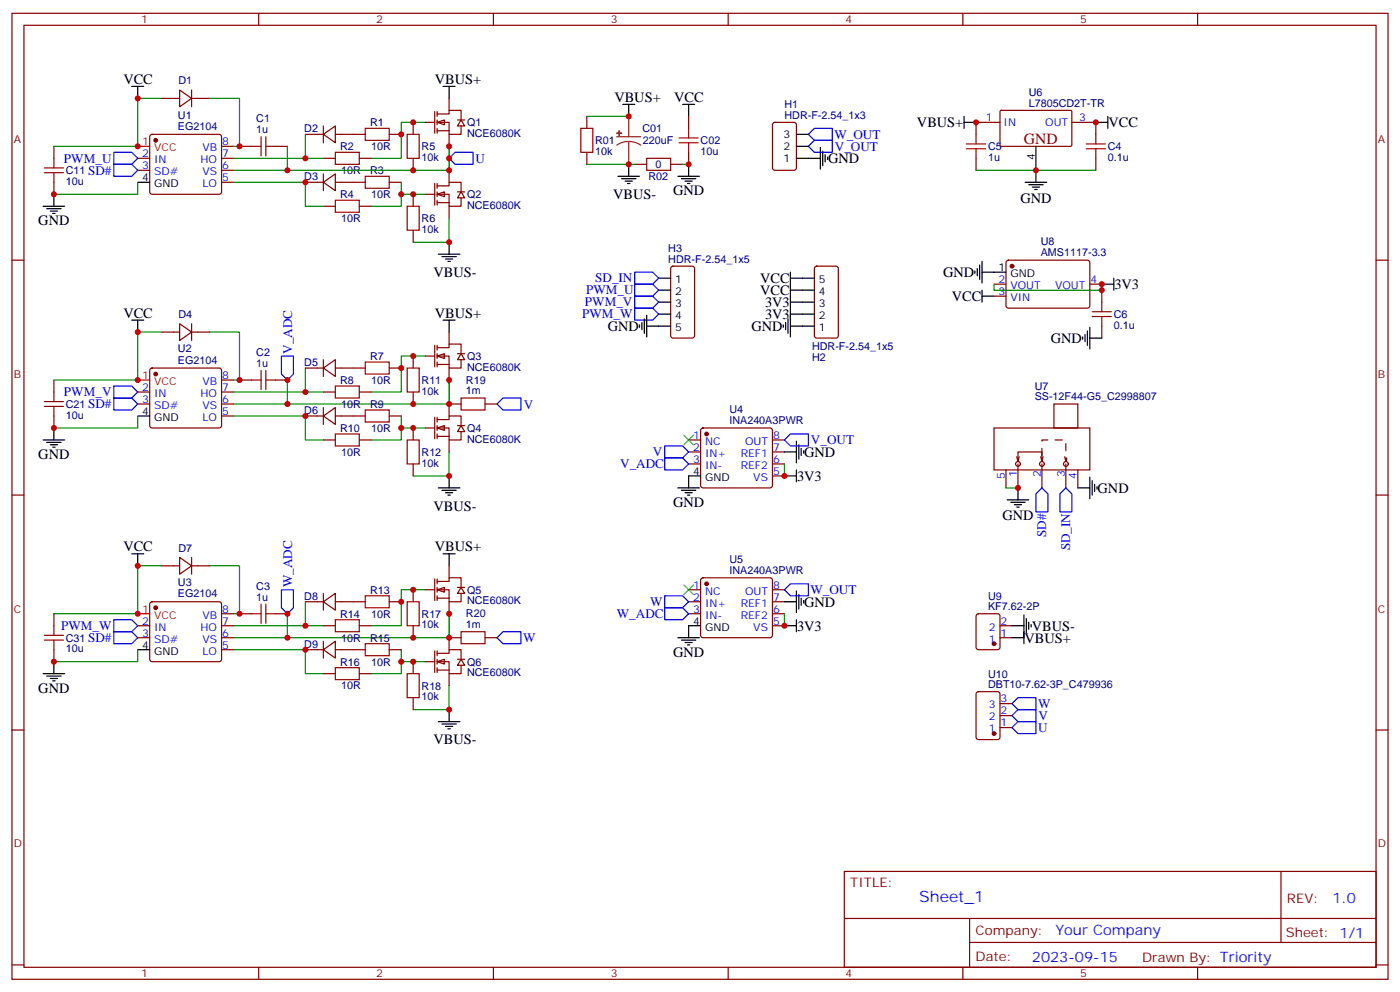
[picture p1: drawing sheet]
<svg xmlns="http://www.w3.org/2000/svg" width="412mm" height="292mm" viewBox="0 0 412 292" stroke-linecap="round" stroke-linejoin="round" font-family="sans-serif">
<g fill="none" stroke="#870000" stroke-width=".35">
<path d="M3.5 3.9h405.4v284.4h-405.4zM7.1 7.4h398.2v277.3h-398.2zM76.2 3.9v3.5M145.3 3.9v3.5M214.5 3.9v3.5M283.6 3.9v3.5M352.8 3.9v3.5M44.3 39.8l.5-.3h19.8l.5 .3 .2 .5v16.2l-.3 .5-.4 .2h-19.8l-.5-.2-.2-.5v-16.2zM47.6 29h5.3M52.9 26.5l3.5 2.5-3.5 2.4zM56.4 29h5.3M56.4 26.5v4.9"/>
<path d="M90 39.5h5.2M95.2 39.5l3.6-2.4v4.9zM95.2 37.1v4.9M98.8 39.5h8.8M114.7 39.5h3.5M40.6 46.6h3.5M40.6 50.1h3.5M65.3 46.6h3.5M65.3 50.1h3.5M65.3 53.7h3.5M65.3 43.1h3.5M70.6 43.1h3.5"/>
<path d="M81.1 43.1h3.6M90 53.7h5.2M95.2 53.7l3.6-2.5v4.9zM95.2 46.6h3.6M95.2 51.2v4.9M98.8 53.7h8.8M105.8 46.6h3.6M114.7 53.7h3.5M3.5 76.6h3.6M95.2 60.7h3.6M105.8 60.7h3.6M405.3 76.6h3.6"/>
<path d="M3.5 145.7h3.6M405.3 145.7h3.6M3.5 214.9h3.6M405.3 214.9h3.6M248.7 256.5h156.6v28.2h-156.6zM377.3 256.5v20.9M248.7 270.4h156.5M285.6 277.4h119.6M285.6 270.4v14.1M3.5 284h3.6M76.2 284.7v3.6M145.3 284.7v3.6"/>
<path d="M214.5 284.7v3.6M283.6 284.7v3.6M352.8 284.7v3.6M405.3 284h3.6"/>
</g>
<circle cx="45.9" cy="41.3" r=".53" fill="#870000" stroke="#870000" stroke-width=".35"/>
<path d="M40.6 43.1h3.5" fill="none" stroke="#f00" stroke-width=".35"/>
<path d="M38.8 25.4h3.5M40.6 25.4v3.6M15.9 57.2v3.5M40.6 53.7h3.5M12.7 60.7h6.3M13.8 61.4h4.2M14.8 62.1h2.1M15.5 62.8h.7" fill="none" stroke="#000" stroke-width=".35"/>
<path d="M33.5 48.4h5.3l1.8 1.7-1.8 1.8h-5.3zM33.5 44.8h5.3l1.8 1.8-1.8 1.8h-5.3z" fill="none" stroke="#00f" stroke-width=".35"/>
<path d="M47.6 29h-7v14.1h-24.7M61.7 29h8.9v14.1h-1.8M90 39.5v7.1h5.2M121.7 36h-3.5v10.6h-8.8M68.8 53.7h21.2v7h5.2M68.8 46.6h21.2M84.7 43.1v7h-15.9M118.2 53.7v7h-8.8" fill="none" stroke="#008700" stroke-width=".35"/>
<path d="M107.6 37.8h7.1v3.5h-7.1zM74.1 43.1h2.8M76.9 40.3v5.6M78.3 40.3v5.6M78.3 43.1h2.8M98.8 44.8h7v3.6h-7zM98.8 58.9h7v3.6h-7zM107.6 51.9h7.1v3.5h-7.1z" fill="none" stroke="#a10000" stroke-width=".35"/>
<path d="M128.8 36l2.1-.7v1.4z" fill="#fff" stroke="#870000" stroke-width=".35"/>
<g fill="none" stroke="#870000" stroke-width=".35">
<path d="M121.7 36v3.5M125.2 36h2.9M128.1 32.8v6.4M128.8 33.5h3.5v-1h3.5v2.8M128.8 36h3.5v3.5h3.5v-2.4M128.8 38.5h3.5M128.8 32.8v1.5M128.8 35.3v1.4M128.8 37.8v1.4M132.3 29v3.5M132.3 39.5v3.6M134.8 35.3h2.1"/>
<path d="M135.8 35.3l1.1 1.8h-2.1zM121.7 46.6v3.5"/>
</g>
<path d="M121.7 36h3.5M84.7 50.1h47.6v-7v7" fill="none" stroke="#008700" stroke-width=".35"/>
<path d="M130.5 25.4h3.6M132.3 25.4v3.6" fill="none" stroke="#000" stroke-width=".35"/>
<path d="M119.9 39.5h3.6v7.1h-3.6z" fill="none" stroke="#a10000" stroke-width=".35"/>
<path d="M128.8 57.2l2.1-.7v1.4z" fill="#fff" stroke="#870000" stroke-width=".35"/>
<g fill="none" stroke="#870000" stroke-width=".35">
<path d="M172.9 34.3v3.5M202.8 34.3v3.5M121.7 57.2v3.5M125.2 57.2h2.9M128.1 54v6.4M128.8 54.7h3.5v-1h3.5v2.8M128.8 57.2h3.5v3.5h3.5v-2.5M128.8 59.7h3.5M128.8 54v1.4M128.8 56.5v1.4M128.8 58.9v1.5M132.3 50.1v3.6"/>
<path d="M134.8 56.5h2.1M135.8 56.5l1.1 1.7h-2.1zM172.9 44.8v3.6M202.8 44.8v3.6M121.7 67.8v3.5M132.3 60.7v3.5M121.7 126v3.5M121.7 136.6v3.5"/>
</g>
<g fill="none" stroke="#000" stroke-width=".35">
<path d="M183.4 30.7h3.6M185.2 30.7v3.6M201.1 30.7h3.5M202.8 30.7v3.6M182 51.9h6.4M183.1 52.6h4.2M184.1 53.3h2.2M184.9 54h.7M185.2 48.4v3.5M199.7 51.9h6.3M200.7 52.6h4.3M201.8 53.3h2.1"/>
<path d="M202.5 54h.7M202.8 48.4v3.5M129.1 74.8h6.4M130.2 75.5h4.2M131.2 76.2h2.1M131.9 76.9h.7M132.3 71.3v3.5M129.1 143.6h6.4M130.2 144.3h4.2M131.2 145h2.1M131.9 145.7h.7M132.3 140.1v3.5"/>
</g>
<path d="M171.1 37.8h3.5v7h-3.5zM202.8 37.8v2.8M200 42h5.7M200 40.6h5.7M202.8 42v2.8M119.9 60.7h3.6v7.1h-3.6zM119.9 129.5h3.6v7.1h-3.6z" fill="none" stroke="#a10000" stroke-width=".35"/>
<path d="M172.9 34.3h12.3M118.2 57.2h7M172.9 48.4h12.3M132.3 64.2v7.1h-10.6M118.2 126h7M132.3 133v7.1h-10.6" fill="none" stroke="#008700" stroke-width=".35"/>
<path d="M132.3 46.6l1.8-1.8h5.2v3.6h-5.2zM146.4 118.9l1.8-1.7h5.3v3.5h-5.3z" fill="none" stroke="#00f" stroke-width=".35"/>
<path d="M185.2 34.3v6M181.7 40.3h7M185.2 41.7l1.9 .2 1.6 .8M185.2 41.7l-1.8 .2-1.7 .8M185.2 41.7v6.7" fill="none" stroke="#8c2424" stroke-width=".35"/>
<g fill="#8c2424" stroke="#8c2424" stroke-width=".35">
<path d="M181.7 39.2h1.4z"/>
<path d="M182.4 38.5v1.4z"/>
</g>
<path d="M128.8 126l2.1-.7v1.4z" fill="#fff" stroke="#870000" stroke-width=".35"/>
<g fill="none" stroke="#870000" stroke-width=".35">
<path d="M121.7 104.8v3.5M121.7 115.4v3.5M132.3 118.9v3.5M125.2 126h2.9M128.1 122.8v6.4M128.8 123.5h3.5v-1.1h3.5v2.9M128.8 126h3.5v3.5h3.5v-2.5M128.8 128.4h3.5M128.8 122.8v1.4M128.8 125.3v1.4M128.8 127.7v1.5M132.3 129.5v3.5"/>
<path d="M134.8 125.3h2.1M135.8 125.3l1.1 1.7h-2.1z"/>
</g>
<path d="M84.7 118.9h47.6v-7v7M121.7 104.8h3.5" fill="none" stroke="#008700" stroke-width=".35"/>
<path d="M119.9 108.3h3.6v7.1h-3.6z" fill="none" stroke="#a10000" stroke-width=".35"/>
<path d="M130.5 94.2h3.6M132.3 94.2v3.6" fill="none" stroke="#000" stroke-width=".35"/>
<path d="M128.8 104.8l2.1-.7v1.4z" fill="#fff" stroke="#870000" stroke-width=".35"/>
<g fill="none" stroke="#870000" stroke-width=".35">
<path d="M47.6 97.8h5.3M52.9 95.3l3.5 2.5-3.5 2.4zM56.4 97.8h5.3M56.4 95.3v4.9M132.3 97.8v3.5M40.6 115.4h3.5M40.6 118.9h3.5M44.3 108.5l.5-.2h19.8l.5 .2 .2 .5v16.3l-.3 .5-.4 .2h-19.8l-.5-.3-.2-.4v-16.3zM65.3 115.4h3.5M65.3 111.9h3.5M65.3 118.9h3.5M70.6 111.9h3.5"/>
<path d="M81.1 111.9h3.6M90 108.3h5.2M95.2 108.3l3.6-2.4v4.9zM95.2 105.9v4.9M95.2 120v4.9M95.2 115.4h3.6M98.8 108.3h8.8M105.8 115.4h3.6M114.7 108.3h3.5M125.2 104.8h2.9M128.1 101.6v6.4M128.8 102.3h3.5v-1h3.5v2.8"/>
<path d="M128.8 104.8h3.5v3.5h3.5v-2.4M128.8 107.3h3.5M128.8 101.6v1.4M128.8 104.1v1.4M128.8 106.6v1.4M132.3 108.3v3.6M134.8 104.1h2.1M135.8 104.1l1.1 1.8h-2.1zM65.3 122.4h3.5M90 122.4h5.2M95.2 122.4l3.6-2.4v4.9zM95.2 129.5h3.6"/>
<path d="M98.8 122.4h8.8M105.8 129.5h3.6M114.7 122.4h3.5M121.7 194.8v3.5M121.7 205.4v3.5"/>
</g>
<path d="M47.6 97.8h-7v14.1h-24.7M61.7 97.8h8.9v14.1h-1.8M68.8 115.4h21.2M84.7 111.9v7h-15.9M90 108.3v7.1h5.2M121.7 104.8h-3.5v10.6h-8.8M68.8 122.4h21.2v7.1h5.2M118.2 122.4v7.1h-8.8M118.2 194.8h7M132.3 201.8v7.1h-10.6" fill="none" stroke="#008700" stroke-width=".35"/>
<path d="M74.1 111.9h2.8M76.9 109v5.7M78.3 109v5.7M78.3 111.9h2.8M98.8 113.6h7v3.6h-7zM107.6 106.6h7.1v3.5h-7.1zM98.8 127.7h7v3.6h-7zM107.6 120.7h7.1v3.5h-7.1zM119.9 198.3h3.6v7.1h-3.6z" fill="none" stroke="#a10000" stroke-width=".35"/>
<path d="M33.5 113.6h5.3l1.8 1.8-1.8 1.8h-5.3zM33.5 117.2h5.3l1.8 1.7-1.8 1.8h-5.3zM146.4 187.7l1.8-1.8h5.3v3.6h-5.3z" fill="none" stroke="#00f" stroke-width=".35"/>
<g fill="none" stroke="#000" stroke-width=".35">
<path d="M38.8 94.2h3.5M40.6 94.2v3.6M12.7 129.5h6.3M13.8 130.2h4.2M14.8 130.9h2.1M15.5 131.6h.7M15.9 126v3.5M40.6 122.4h3.5M129.1 212.4h6.4M130.2 213.1h4.2M131.2 213.8h2.1M131.9 214.5h.7"/>
<path d="M132.3 208.9v3.5"/>
</g>
<circle cx="45.9" cy="110.1" r=".53" fill="#870000" stroke="#870000" stroke-width=".35"/>
<path d="M40.6 111.9h3.5" fill="none" stroke="#f00" stroke-width=".35"/>
<path d="M128.8 194.8l2.1-.7v1.4z" fill="#fff" stroke="#870000" stroke-width=".35"/>
<g fill="none" stroke="#870000" stroke-width=".35">
<path d="M121.7 173.6v3.5M121.7 184.2v3.5M125.2 194.8h2.9M128.1 191.6v6.3M128.8 192.3h3.5v-1.1h3.5v2.9M128.8 194.8h3.5v3.5h3.5v-2.5M128.8 197.2h3.5M128.8 191.6v1.4M128.8 194.1v1.4M128.8 196.5v1.4M132.3 187.7v3.5M132.3 198.3v3.5"/>
<path d="M134.8 194.1h2.1M135.8 194.1l1.1 1.7h-2.1z"/>
</g>
<path d="M121.7 173.6h3.5M84.7 187.7h47.6v-7v7" fill="none" stroke="#008700" stroke-width=".35"/>
<path d="M119.9 177.1h3.6v7.1h-3.6z" fill="none" stroke="#a10000" stroke-width=".35"/>
<path d="M130.5 163h3.6M132.3 163v3.5" fill="none" stroke="#000" stroke-width=".35"/>
<path d="M128.8 173.6l2.1-.7v1.4z" fill="#fff" stroke="#870000" stroke-width=".35"/>
<g fill="none" stroke="#870000" stroke-width=".35">
<path d="M227.8 36.2l.4-.2h5.7l.6 .4 .1 13-.5 .7h-5.9l-.6-.4-.1-13zM294.6 36h-7.1v3.5M294.6 32.7l.3-.2h20.7l.1 .3v10.1l-.3 .2-20.7-.1-.1-.3zM315.7 36h7.1v3.5M15.9 43.1v3.5M15.9 53.7v3.5M187 48.4h3.5M197.6 48.4h3.5M287.5 46.6v3.5M322.8 46.6v3.5M197.8 78.6l.5-.2h5.6l.7 .4v20l-.5 .7h-5.8l-.7-.4v-20zM240.1 78.6l.5-.2h5.6l.7 .4v20l-.4 .7h-5.9l-.7-.4v-20z"/>
<path d="M296.6 76.8l.4-.2h23.6l.4 .7v13l-.7 .4-23.5-.1-.5-.6v-12.7zM292.8 83.6h3.5M292.8 87.2h3.5M321 83.6h3.6M324.6 85.4v3.5M324.6 96v3.5M15.9 111.9v3.5M132.3 118.9h3.5M142.9 118.9h3.5M310.4 118.9h7.1v7.1h-7.1zM15.9 122.4v3.6M202.8 129.5h3.6"/>
<path d="M202.8 133h3.6M202.8 136.6h3.6M206.6 126.2l.5-.2h19.7l.5 .2 .2 .5v16.2l-.2 .5-.5 .2h-19.7l-.5-.2-.2-.5v-16.2zM227.5 129.5h3.6M227.5 133h3.6M227.5 136.6h3.6M292.8 126h28.2v12.3h-28.2zM296.3 138.3v5.3M299.5 134.4l.4 1.5M299.9 135.9v-2.9h7v2.9M299.9 136.6v7M300.2 134.4l-.3 1.5"/>
<path d="M306.6 134.4l.3 1.5M306.9 136.6v7M307.3 134.4l-.4 1.5M313.6 134.4l.4 1.5M314 136.6v7M317.5 138.3v5.3M227.5 140.1h3.6M44.3 177.3l.5-.2h19.8l.5 .2 .2 .5v16.3l-.3 .5-.4 .2h-19.8l-.5-.3-.2-.4v-16.3zM47.6 166.5h5.3M52.9 164.1l3.5 2.4-3.5 2.5zM56.4 166.5h5.3M56.4 164.1v4.9"/>
<path d="M90 177.1h5.2M95.2 177.1l3.6-2.4v4.9zM95.2 174.7v4.9M98.8 177.1h8.8M114.7 177.1h3.5M125.2 173.6h2.9M128.1 170.4v6.4M128.8 171.1h3.5v-1h3.5v2.8M128.8 173.6h3.5v3.5h3.5v-2.4M128.8 176.1h3.5M128.8 170.4v1.4M128.8 172.9v1.4"/>
<path d="M128.8 175.4v1.4M132.3 166.5v3.6M132.3 177.1v3.6M134.8 172.9h2.1M135.8 172.9l1.1 1.8h-2.1zM202.8 173.6h3.6M202.8 177.1h3.6M206.6 170.3l.5-.2h19.7l.5 .2 .2 .5v16.2l-.2 .5-.5 .2h-19.7l-.5-.2-.2-.5v-16.2zM227.5 173.6h3.6M227.5 177.1h3.6M15.9 180.7v3.5M15.9 191.2v3.6"/>
<path d="M40.6 184.2h3.5M40.6 187.7h3.5M65.3 191.2h3.5M65.3 184.2h3.5M65.3 180.7h3.5M65.3 187.7h3.5M70.6 180.7h3.5M81.1 180.7h3.6M90 191.2h5.2M95.2 191.2l3.6-2.4v4.9zM95.2 198.3h3.6M95.2 188.8v4.9"/>
<path d="M95.2 184.2h3.6M98.8 191.2h8.8M105.8 198.3h3.6M105.8 184.2h3.6M114.7 191.2h3.5M132.3 187.7h3.5M142.9 187.7h3.5M202.8 180.7h3.6M227.5 184.2h3.6M227.5 180.7h3.6M287.7 180.9l.5-.2h5.7l.6 .4 .1 9.4-.5 .7h-5.9l-.6-.4-.1-9.4zM294.6 184.2h3.5"/>
<path d="M294.6 187.7h3.5M287.7 203.8l.5-.2h5.7l.6 .4 .1 13-.5 .6-5.9 .1-.6-.5-.1-12.9zM294.6 214.2h3.5M294.6 210.6h3.5M294.6 207.1h3.5"/>
<circle cx="299.9" cy="136.6" r=".71"/>
<circle cx="306.9" cy="136.6" r=".71"/>
<circle cx="314" cy="136.6" r=".71"/>
</g>
<g fill="none" stroke="#008700" stroke-width=".35">
<path d="M40.6 53.7v3.5h-24.7M185.2 48.4h1.8M201.1 48.4h1.7M287.5 50.1h35.3M292.8 83.6v1.8h31.8v-1.8M40.6 122.4v3.6h-24.7M231.1 136.6v3.5M296.3 143.6h3.6M47.6 166.5h-7v14.2h-24.7M61.7 166.5h8.9v14.2h-1.8M90 177.1v7.1h5.2M121.7 173.6h-3.5v10.6h-8.8"/>
<path d="M40.6 191.2v3.6h-24.7M68.8 191.2h21.2v7.1h5.2M68.8 184.2h21.2M84.7 180.7v7h-15.9M118.2 191.2v7.1h-8.8M231.1 180.7v3.5"/>
</g>
<g fill="none" stroke="#a10000" stroke-width=".35">
<path d="M287.5 39.5v2.9M322.8 39.5v2.9M13.1 50.8h5.6M13.1 49.4h5.6M15.9 46.6v2.8M15.9 50.8v2.9M190.5 46.6h7.1v3.5h-7.1zM284.7 43.8h5.6M284.7 42.4h5.6M287.5 43.8v2.8M320 43.8h5.6M320 42.4h5.6"/>
<path d="M322.8 43.8v2.8M321.7 93.2h5.7M321.7 91.8h5.7M324.6 88.9v2.9M324.6 93.2v2.8M13.1 119.6h5.6M13.1 118.2h5.6M15.9 115.4v2.8M15.9 119.6v2.8M135.8 117.2h7.1v3.5h-7.1zM76.9 177.8v5.7M78.3 177.8v5.7"/>
<path d="M107.6 175.4h7.1v3.5h-7.1zM13.1 188.4h5.6M13.1 187h5.6M15.9 184.2v2.8M15.9 188.4v2.8M74.1 180.7h2.8M78.3 180.7h2.8M98.8 196.5h7v3.6h-7zM98.8 182.4h7v3.5h-7zM107.6 189.5h7.1v3.5h-7.1zM135.8 185.9h7.1v3.6h-7.1z"/>
</g>
<g fill="none" stroke="#00f" stroke-width=".35">
<path d="M238.1 39.5l1.8-1.7h5.3v3.5h-5.3zM238.1 43.1l1.8-1.8h5.3v3.5h-5.3zM187 87.2h5.3l1.7 1.7-1.7 1.8h-5.3zM187 83.6h5.3l1.7 1.8-1.7 1.8h-5.3zM187 90.7h5.3l1.7 1.8-1.7 1.7h-5.3zM187 80.1h5.3l1.7 1.8-1.7 1.7h-5.3zM82.9 104.8h3.5v5.3l-1.7 1.8-1.8-1.8zM195.8 134.8h5.3l1.7 1.8-1.7 1.7h-5.3zM195.8 131.3h5.3l1.7 1.7-1.7 1.8h-5.3zM231.1 129.5l1.7-1.8h5.3v3.6h-5.3zM306.9 143.6l1.8 1.8v5.3h-3.5v-5.3zM314 143.6l1.7 1.8v5.3h-3.5v-5.3z"/>
<path d="M82.9 173.6h3.5v5.3l-1.7 1.8-1.8-1.8zM195.8 178.9h5.3l1.7 1.8-1.7 1.7h-5.3zM195.8 175.4h5.3l1.7 1.7-1.7 1.8h-5.3zM231.1 173.6l1.7-1.8h5.3v3.6h-5.3zM33.5 182.4h5.3l1.8 1.8-1.8 1.7h-5.3zM33.5 185.9h5.3l1.8 1.8-1.8 1.8h-5.3zM298.1 214.2l1.8-1.8h5.3v3.5h-5.3zM298.1 210.6l1.8-1.7h5.3v3.5h-5.3zM298.1 207.1l1.8-1.7h5.3v3.5h-5.3z"/>
</g>
<g fill="none" stroke="#000" stroke-width=".35">
<path d="M234.6 39.5h3.5M284 36h3.5M284 34.3v3.5M322.8 36h3.5M326.3 34.3v3.5M234.6 46.6h7.1M234.6 43.1h3.5M241.7 43.4v6.4M242.4 44.5v4.2M243.1 45.5v2.2M243.8 46.2v.8M302 53.7h6.3"/>
<path d="M303 54.4h4.3M304.1 55.1h2.1M304.8 55.8h.7M305.2 43.1v10.6M287.2 79.8v.7M287.9 79.1v2.1M288.6 78v4.2M289.3 76.9v6.4M188.4 95.6v.7M189.1 94.9v2.1M189.8 93.9v4.2M190.5 96h7.1"/>
<path d="M190.5 92.8v6.4M194 81.9h3.6M194 85.4h3.6M194 88.9h3.6M194 92.5h3.6M230.7 95.6v.7M231.4 94.9v2.1M232.1 93.9v4.2M232.8 96h7.1M232.8 80.1v19.1M232.8 81.9h7.1M232.8 85.4h7.1"/>
<path d="M232.8 88.9h7.1M232.8 92.5h7.1M289.3 80.1h7M289.3 85.4v3.5M289.3 87.2h3.5M318.9 99.2v.7M319.6 98.5v2.1M320.3 97.4v4.2M321 99.5h3.6M321 96.3v6.4M324.6 83.6h3.5M328.1 81.9v3.5"/>
<path d="M231.1 133h3.5M234.6 129.9v6.3M234.6 138.3v3.6M235.3 130.9v4.2M236 132v2.1M236.7 132.7v.7M199.7 143.6h6.3M200.7 144.3h4.3M201.8 145h2.1M202.5 145.7h.7M206.4 140.1h-3.6v3.5M231.1 140.1h3.5"/>
<path d="M296.7 147.1h6.3M297.7 147.8h4.3M298.8 148.6h2.1M299.5 149.3h.7M299.9 143.6v3.5M317.5 143.6h3.5M321 140.4v6.4M321.7 141.5v4.2M322.4 142.6v2.1M323.1 143.3v.7M38.8 163h3.5M40.6 163v3.5"/>
<path d="M231.1 177.1h3.5M234.6 174v6.3M235.3 175v4.2M236 176.1v2.1M236.7 176.8v.7M12.7 198.3h6.3M13.8 199h4.2M14.8 199.7h2.1M15.9 194.8v3.5M40.6 191.2h3.5M199.7 187.7h6.3M200.7 188.4h4.3"/>
<path d="M201.8 189.1h2.1M202.5 189.8h.7M206.4 184.2h-3.6v3.5M231.1 184.2h3.5M234.6 182.4v3.5M298.1 184.2h3.5M298.1 187.7h3.5M301.6 181v8.5M302.3 182.1v4.2M303 183.1v2.1M303.7 183.8v.7M15.5 200.4h.7"/>
</g>
<g fill="#870000" stroke="#870000" stroke-width=".35">
<circle cx="45.9" cy="178.9" r=".53"/>
<circle cx="208.1" cy="127.7" r=".53"/>
<circle cx="208.1" cy="171.8" r=".53"/>
<circle cx="298.1" cy="78.4" r=".53"/>
<circle cx="292.8" cy="189.5" r=".53"/>
<circle cx="292.8" cy="215.9" r=".53"/>
</g>
<path d="M40.6 180.7h3.5" fill="none" stroke="#f00" stroke-width=".35"/>
<path d="M201.4 128.1l2.9 2.8M204.3 128.1l-2.9 2.8M201.4 172.2l2.9 2.8M204.3 172.2l-2.9 2.8" fill="none" stroke="#3c3" stroke-width=".35"/>
<path d="M306.9 134.1v-4.6h7.1v6.4l.3-1.5" fill="none" stroke="#870000" stroke-width=".35" stroke-dasharray="2.1 2.1"/>
<g fill="#c00">
<circle cx="40.6" cy="29" r=".88"/>
<circle cx="70.6" cy="43.1" r=".88"/>
<circle cx="90" cy="46.6" r=".88"/>
<circle cx="90" cy="53.7" r=".88"/>
<circle cx="84.7" cy="50.1" r=".88"/>
<circle cx="132.3" cy="50.1" r=".88"/>
<circle cx="121.7" cy="50.1" r=".88"/>
<circle cx="132.3" cy="43.1" r=".88"/>
<circle cx="121.7" cy="36" r=".88"/>
<circle cx="118.2" cy="39.5" r=".88"/>
<circle cx="118.2" cy="57.2" r=".88"/>
<circle cx="121.7" cy="57.2" r=".88"/>
<circle cx="132.3" cy="46.6" r=".88"/>
<circle cx="185.2" cy="34.3" r=".88"/>
<circle cx="185.2" cy="48.4" r=".88"/>
<circle cx="132.3" cy="140.1" r=".88"/>
<circle cx="121.7" cy="126" r=".88"/>
<circle cx="118.2" cy="126" r=".88"/>
<circle cx="118.2" cy="108.3" r=".88"/>
<circle cx="121.7" cy="104.8" r=".88"/>
<circle cx="132.3" cy="111.9" r=".88"/>
<circle cx="121.7" cy="118.9" r=".88"/>
<circle cx="132.3" cy="118.9" r=".88"/>
<circle cx="84.7" cy="118.9" r=".88"/>
<circle cx="90" cy="122.4" r=".88"/>
<circle cx="90" cy="115.4" r=".88"/>
<circle cx="70.6" cy="111.9" r=".88"/>
<circle cx="40.6" cy="97.8" r=".88"/>
<circle cx="132.3" cy="208.9" r=".88"/>
<circle cx="121.7" cy="194.8" r=".88"/>
<circle cx="118.2" cy="194.8" r=".88"/>
<circle cx="118.2" cy="177.1" r=".88"/>
<circle cx="121.7" cy="173.6" r=".88"/>
<circle cx="132.3" cy="180.7" r=".88"/>
<circle cx="121.7" cy="187.7" r=".88"/>
<circle cx="132.3" cy="187.7" r=".88"/>
<circle cx="84.7" cy="187.7" r=".88"/>
<circle cx="90" cy="191.2" r=".88"/>
<circle cx="90" cy="184.2" r=".88"/>
<circle cx="70.6" cy="180.7" r=".88"/>
<circle cx="40.6" cy="166.5" r=".88"/>
<circle cx="202.8" cy="48.4" r=".88"/>
<circle cx="132.3" cy="71.3" r=".88"/>
<circle cx="84.7" cy="180.7" r=".88"/>
<circle cx="84.7" cy="111.9" r=".88"/>
<circle cx="305.2" cy="50.1" r=".88"/>
<circle cx="287.5" cy="36" r=".88"/>
<circle cx="322.8" cy="36" r=".88"/>
<circle cx="324.6" cy="83.6" r=".88"/>
<circle cx="231.1" cy="140.1" r=".88"/>
<circle cx="231.1" cy="184.2" r=".88"/>
<circle cx="324.6" cy="85.4" r=".88"/>
<circle cx="299.9" cy="143.6" r=".88"/>
<circle cx="40.6" cy="43.1" r=".88"/>
<circle cx="40.6" cy="111.9" r=".88"/>
<circle cx="40.6" cy="180.7" r=".88"/>
<circle cx="15.9" cy="194.8" r=".88"/>
<circle cx="15.9" cy="57.2" r=".88"/>
<circle cx="15.9" cy="126" r=".88"/>
</g>
<text font-size="4.6" fill="#800" x="301.6" y="42.4">GND</text>
<text font-size="4.6" fill="#00f" x="270.8" y="265.5">Sheet_1</text>
<g font-size="4.2">
<text x="36.3" y="24.7">VCC</text>
<text x="128.1" y="24.7">VBUS+</text>
<text x="181" y="30">VBUS+</text>
<text x="198.6" y="30">VCC</text>
<text x="270.1" y="37.5">VBUS+</text>
<text x="326.5" y="37.5">VCC</text>
<text x="243.9" y="48.1">GND</text>
<text x="180.6" y="58.6">VBUS-</text>
<text x="198.3" y="57.5">GND</text>
<text x="300.6" y="59.7">GND</text>
<text x="11.3" y="66.4">GND</text>
<text x="127.7" y="81.6">VBUS-</text>
<text x="224" y="83.3">VCC</text>
<text x="277.8" y="81.6">GND</text>
<text x="224" y="86.9">VCC</text>
<text x="280.4" y="88.6">VCC</text>
<text x="328.3" y="85.1">3V3</text>
<text x="36.3" y="93.5">VCC</text>
<text x="128.1" y="93.5">VBUS+</text>
<text x="225.4" y="90.4">3V3</text>
<text x="225.4" y="93.9">3V3</text>
<text x="179" y="97.4">GND</text>
<text x="221.4" y="97.4">GND</text>
<text x="309.6" y="101">GND</text>
<text x="11.3" y="135.1">GND</text>
<text x="236.9" y="134.5">GND</text>
<text x="234.8" y="141.5">3V3</text>
<text x="198.3" y="149.3">GND</text>
<text x="323.3" y="145.1">GND</text>
<text x="127.7" y="150.3">VBUS-</text>
<text x="295.3" y="153.2">GND</text>
<text x="36.3" y="162.3">VCC</text>
<text x="128.1" y="162.3">VBUS+</text>
<text x="236.9" y="178.6">GND</text>
<text x="234.8" y="185.6">3V3</text>
<text x="303.9" y="185.6">VBUS-</text>
<text x="301.8" y="189.1">VBUS+</text>
<text x="198.3" y="193.4">GND</text>
<text x="11.3" y="203.9">GND</text>
<text x="127.7" y="219.1">VBUS-</text>
</g>
<g font-size="4.2" fill="#00f">
<text x="392.5" y="265.8">1.0</text>
<text x="310.9" y="275.3">Your Company</text>
<text x="304" y="283.1">2023-09-15</text>
</g>
<g font-size="3.9" fill="#00f">
<text x="245.8" y="40.8">W_OUT</text>
<text x="18.8" y="47.9">PWM_U</text>
<text x="140" y="47.9">U</text>
<text x="245.9" y="44.3">V_OUT</text>
<text x="25.9" y="51.4">SD#</text>
<text x="175.3" y="83.1">SD_IN</text>
<text x="172.7" y="86.7">PWM_U</text>
<text x="171.4" y="93.7">PWM_W</text>
<text x="172.3" y="90.2">PWM_V</text>
<text x="86" y="104.1" transform="rotate(-90 86 104.1)">V_ADC</text>
<text x="18.8" y="116.7">PWM_V</text>
<text x="25.9" y="120.2">SD#</text>
<text x="154.3" y="120.3">V</text>
<text x="238.9" y="130.8">V_OUT</text>
<text x="182.7" y="137.7">V_ADC</text>
<text x="192.3" y="134.2">V</text>
<text x="308.2" y="158.1" transform="rotate(-90 308.2 158.1)">SD#</text>
<text x="315.2" y="162" transform="rotate(-90 315.2 162)">SD_IN</text>
<text x="86" y="172.9" transform="rotate(-90 86 172.9)">W_ADC</text>
<text x="191.5" y="178.3">W</text>
<text x="238.7" y="174.9">W_OUT</text>
<text x="18" y="185.5">PWM_W</text>
<text x="181.7" y="181.8">W_ADC</text>
<text x="25.9" y="189">SD#</text>
<text x="154.1" y="189.1">W</text>
<text x="305.8" y="208.5">W</text>
<text x="305.8" y="215.5">U</text>
<text x="306" y="212">V</text>
</g>
<g font-size="3.9" fill="#800">
<text x="250.5" y="261.1">TITLE:</text>
<text x="379.1" y="265.8">REV:</text>
<text x="287.4" y="275.3">Company:</text>
<text x="378.7" y="275.9">Sheet: 1/1</text>
<text x="287.4" y="283">Date:</text>
<text x="336.4" y="283.1">Drawn By: Triority</text>
</g>
<g font-size="3.2" fill="#800">
<text x="41.6" y="6.9">1</text>
<text x="110.8" y="6.9">2</text>
<text x="179.9" y="6.9">3</text>
<text x="249.1" y="6.9">4</text>
<text x="318.2" y="6.9">5</text>
<text x="4.1" y="42">A</text>
<text x="405.9" y="42">A</text>
<text x="4.1" y="111.2">B</text>
<text x="405.9" y="111.2">B</text>
<text x="4.1" y="180.3">C</text>
<text x="405.9" y="180.3">C</text>
<text x="4.1" y="249.4">D</text>
<text x="405.9" y="249.4">D</text>
<text x="41.6" y="287.7">1</text>
<text x="110.8" y="287.7">2</text>
<text x="179.9" y="287.7">3</text>
<text x="249.1" y="287.7">4</text>
<text x="318.2" y="287.7">5</text>
</g>
<g font-size="3.2" fill="#000080">
<text x="52.6" y="24.8">D1</text>
<text x="303.1" y="28.3">U6</text>
<text x="52.4" y="34.9">U1</text>
<text x="231.1" y="35">HDR-F-2.54_1x3</text>
<text x="231.1" y="31.8">H1</text>
<text x="303.1" y="31.4">L7805CD2T-TR</text>
<text x="52.4" y="38.2">EG2104</text>
<text x="75.5" y="39.2">1u</text>
<text x="75.5" y="36">C1</text>
<text x="89.6" y="39">D2</text>
<text x="109" y="37.1">R1</text>
<text x="137.6" y="40.3">NCE6080K</text>
<text x="137.6" y="37.1">Q1</text>
<text x="189.2" y="38.9">C01</text>
<text x="100.2" y="44.2">R2</text>
<text x="109.3" y="44.2">10R</text>
<text x="124.2" y="47.4">10k</text>
<text x="124.2" y="44.2">R5</text>
<text x="175.3" y="45.6">10k</text>
<text x="175.3" y="42.5">R01</text>
<text x="189.4" y="42.5">220uF</text>
<text x="206.4" y="45.6">10u</text>
<text x="206.4" y="42.5">C02</text>
<text x="291" y="47.4">1u</text>
<text x="291" y="44.2">C5</text>
<text x="326.3" y="47.4">0.1u</text>
<text x="326.3" y="44.2">C4</text>
<text x="19.4" y="51.3">C11</text>
<text x="89.6" y="53.1">D3</text>
<text x="100.5" y="51.3">10R</text>
<text x="109" y="51.3">R3</text>
<text x="191" y="53">R02</text>
<text x="193.1" y="49.5">0</text>
<text x="19.4" y="54.4">10u</text>
<text x="100.2" y="58.3">R4</text>
<text x="109.3" y="58.3">10R</text>
<text x="137.6" y="58.3">Q2</text>
<text x="100.5" y="65.4">10R</text>
<text x="124.2" y="65.4">R6</text>
<text x="137.6" y="61.5">NCE6080K</text>
<text x="124.2" y="68.5">10k</text>
<text x="196.9" y="77.3">HDR-F-2.54_1x5</text>
<text x="196.9" y="74.1">H3</text>
<text x="306.6" y="75.4">AMS1117-3.3</text>
<text x="306.6" y="72.2">U8</text>
<text x="52.6" y="93.6">D4</text>
<text x="328.1" y="93.6">C6</text>
<text x="328.1" y="96.8">0.1u</text>
<text x="52.4" y="107">EG2104</text>
<text x="52.4" y="103.7">U2</text>
<text x="75.5" y="108">1u</text>
<text x="75.5" y="104.8">C2</text>
<text x="89.6" y="107.8">D5</text>
<text x="109" y="105.9">R7</text>
<text x="137.6" y="105.9">Q3</text>
<text x="239.2" y="103">HDR-F-2.54_1x5</text>
<text x="239.2" y="106.2">H2</text>
<text x="100.2" y="113">R8</text>
<text x="109.3" y="113">10R</text>
<text x="124.2" y="113">R11</text>
<text x="137.2" y="113">R19</text>
<text x="137.6" y="109.1">NCE6080K</text>
<text x="124.2" y="116.2">10k</text>
<text x="137.2" y="116.1">1m</text>
<text x="304.8" y="117.9">SS-12F44-G5_C2998807</text>
<text x="304.8" y="114.8">U7</text>
<text x="19.4" y="123.2">10u</text>
<text x="19.4" y="120.1">C21</text>
<text x="89.6" y="121.9">D6</text>
<text x="100.5" y="120.1">10R</text>
<text x="109" y="120.1">R9</text>
<text x="214.9" y="124.8">INA240A3PWR</text>
<text x="214.9" y="121.7">U4</text>
<text x="100.2" y="127.1">R10</text>
<text x="109.3" y="127.1">10R</text>
<text x="137.6" y="130.3">NCE6080K</text>
<text x="137.6" y="127.1">Q4</text>
<text x="100.5" y="134.2">10R</text>
<text x="124.2" y="137.3">10k</text>
<text x="124.2" y="134.2">R12</text>
<text x="52.6" y="162.4">D7</text>
<text x="214.9" y="165.8">U5</text>
<text x="52.4" y="172.5">U3</text>
<text x="75.5" y="173.6">C3</text>
<text x="214.9" y="168.9">INA240A3PWR</text>
<text x="52.4" y="175.8">EG2104</text>
<text x="75.5" y="176.8">1u</text>
<text x="89.6" y="176.6">D8</text>
<text x="109" y="174.7">R13</text>
<text x="137.6" y="177.9">NCE6080K</text>
<text x="137.6" y="174.7">Q5</text>
<text x="291.1" y="179.6">KF7.62-2P</text>
<text x="291.1" y="176.5">U9</text>
<text x="100.2" y="181.8">R14</text>
<text x="109.3" y="181.8">10R</text>
<text x="124.2" y="184.9">10k</text>
<text x="124.2" y="181.8">R17</text>
<text x="137.2" y="184.9">1m</text>
<text x="137.2" y="181.8">R20</text>
<text x="19.4" y="188.9">C31</text>
<text x="89.6" y="190.7">D9</text>
<text x="100.5" y="188.8">10R</text>
<text x="109" y="188.8">R15</text>
<text x="19.4" y="192">10u</text>
<text x="100.2" y="195.9">R16</text>
<text x="109.3" y="195.9">10R</text>
<text x="137.6" y="195.9">Q6</text>
<text x="100.5" y="203">10R</text>
<text x="124.2" y="203">R18</text>
<text x="137.6" y="199.1">NCE6080K</text>
<text x="291.1" y="202.5">DBT10-7.62-3P_C479936</text>
<text x="291.1" y="199.5">U10</text>
<text x="124.2" y="206.1">10k</text>
</g>
<g font-size="3.2" fill="#00f">
<text x="290.4" y="35.7">1</text>
<text x="317.9" y="35.7">3</text>
<text x="295.6" y="37.1">IN</text>
<text x="307.9" y="37.1">OUT</text>
<text x="41.9" y="46.2">2</text>
<text x="59.6" y="44.5">VB</text>
<text x="65.4" y="46.2">7</text>
<text x="65.4" y="42.7">8</text>
<text x="41.9" y="49.8">3</text>
<text x="45.4" y="48">IN</text>
<text x="45.4" y="51.5">SD#</text>
<text x="59.1" y="48">HO</text>
<text x="59.6" y="51.5">VS</text>
<text x="65.4" y="53.3">5</text>
<text x="65.4" y="49.8">6</text>
<text x="59.7" y="55.1">LO</text>
<text x="294.1" y="83.3">2</text>
<text x="321.2" y="83.3">4</text>
<text x="294.1" y="86.8">3</text>
<text x="297.6" y="85.1">VOUT</text>
<text x="297.6" y="88.6">VIN</text>
<text x="310.8" y="85.1">VOUT</text>
<text x="59.6" y="113.3">VB</text>
<text x="65.4" y="111.5">8</text>
<text x="41.9" y="115">2</text>
<text x="41.9" y="118.6">3</text>
<text x="45.4" y="116.8">IN</text>
<text x="59.1" y="116.8">HO</text>
<text x="65.4" y="118.6">6</text>
<text x="65.4" y="115">7</text>
<text x="45.4" y="120.3">SD#</text>
<text x="59.6" y="120.3">VS</text>
<text x="59.7" y="123.9">LO</text>
<text x="65.4" y="122.1">5</text>
<text x="204.2" y="129.2">1</text>
<text x="207.7" y="130.9">NC</text>
<text x="219.5" y="130.9">OUT</text>
<text x="227.7" y="129.2">8</text>
<text x="204.2" y="132.7">2</text>
<text x="204.2" y="136.2">3</text>
<text x="207.7" y="134.4">IN+</text>
<text x="207.7" y="138">IN-</text>
<text x="218.2" y="138">REF2</text>
<text x="218.2" y="134.4">REF1</text>
<text x="227.7" y="136.2">6</text>
<text x="227.7" y="132.7">7</text>
<text x="221.9" y="141.5">VS</text>
<text x="227.7" y="139.7">5</text>
<text x="296" y="141" transform="rotate(-90 296 141)">5</text>
<text x="299.5" y="140.3" transform="rotate(-90 299.5 140.3)">1</text>
<text x="306.6" y="140.3" transform="rotate(-90 306.6 140.3)">2</text>
<text x="313.6" y="140.3" transform="rotate(-90 313.6 140.3)">3</text>
<text x="317.1" y="141" transform="rotate(-90 317.1 141)">4</text>
<text x="204.2" y="173.2">1</text>
<text x="227.7" y="173.2">8</text>
<text x="204.2" y="176.8">2</text>
<text x="207.7" y="175">NC</text>
<text x="207.7" y="178.5">IN+</text>
<text x="218.2" y="178.5">REF1</text>
<text x="219.5" y="175">OUT</text>
<text x="227.7" y="176.8">7</text>
<text x="41.9" y="183.8">2</text>
<text x="45.4" y="185.6">IN</text>
<text x="59.1" y="185.6">HO</text>
<text x="59.6" y="182.1">VB</text>
<text x="65.4" y="183.8">7</text>
<text x="65.4" y="180.3">8</text>
<text x="204.2" y="180.3">3</text>
<text x="207.7" y="182.1">IN-</text>
<text x="218.2" y="182.1">REF2</text>
<text x="221.9" y="185.6">VS</text>
<text x="227.7" y="183.8">5</text>
<text x="227.7" y="180.3">6</text>
<text x="291.2" y="185.6">2</text>
<text x="294.7" y="183.8">2</text>
<text x="41.9" y="187.4">3</text>
<text x="45.4" y="189.1">SD#</text>
<text x="59.6" y="189.1">VS</text>
<text x="65.4" y="190.9">5</text>
<text x="65.4" y="187.4">6</text>
<text x="291.2" y="189.1">1</text>
<text x="294.7" y="187.4">1</text>
<text x="59.7" y="192.7">LO</text>
<text x="291.2" y="208.5">3</text>
<text x="294.7" y="206.8">3</text>
<text x="291.2" y="215.6">1</text>
<text x="291.2" y="212.1">2</text>
<text x="294.7" y="213.8">1</text>
<text x="294.7" y="210.3">2</text>
</g>
<g font-size="3.2">
<text x="230.8" y="40.6">3</text>
<text x="230.8" y="47.7">1</text>
<text x="230.8" y="44.1">2</text>
<text x="304.8" y="47.2" transform="rotate(-90 304.8 47.2)">4</text>
<text x="41.9" y="53.3">4</text>
<text x="45.4" y="55.1">GND</text>
<text x="198.9" y="83.3">1</text>
<text x="241.2" y="83.3">5</text>
<text x="294.1" y="79.8">1</text>
<text x="297.6" y="81.5">GND</text>
<text x="198.9" y="86.8">2</text>
<text x="241.2" y="86.8">4</text>
<text x="198.9" y="90.3">3</text>
<text x="198.9" y="93.9">4</text>
<text x="241.2" y="93.9">2</text>
<text x="241.2" y="90.3">3</text>
<text x="198.9" y="97.4">5</text>
<text x="241.2" y="97.4">1</text>
<text x="41.9" y="122.1">4</text>
<text x="45.4" y="123.9">GND</text>
<text x="204.2" y="139.7">4</text>
<text x="207.7" y="141.5">GND</text>
<text x="204.2" y="183.8">4</text>
<text x="207.7" y="185.6">GND</text>
<text x="41.9" y="190.9">4</text>
<text x="45.4" y="192.7">GND</text>
</g>
<g font-size="3.2" fill="#f00">
<text x="41.9" y="42.7">1</text>
<text x="45.4" y="44.5">VCC</text>
<text x="41.9" y="111.5">1</text>
<text x="45.4" y="113.3">VCC</text>
<text x="41.9" y="180.3">1</text>
<text x="45.4" y="182.1">VCC</text>
</g>
</svg>
